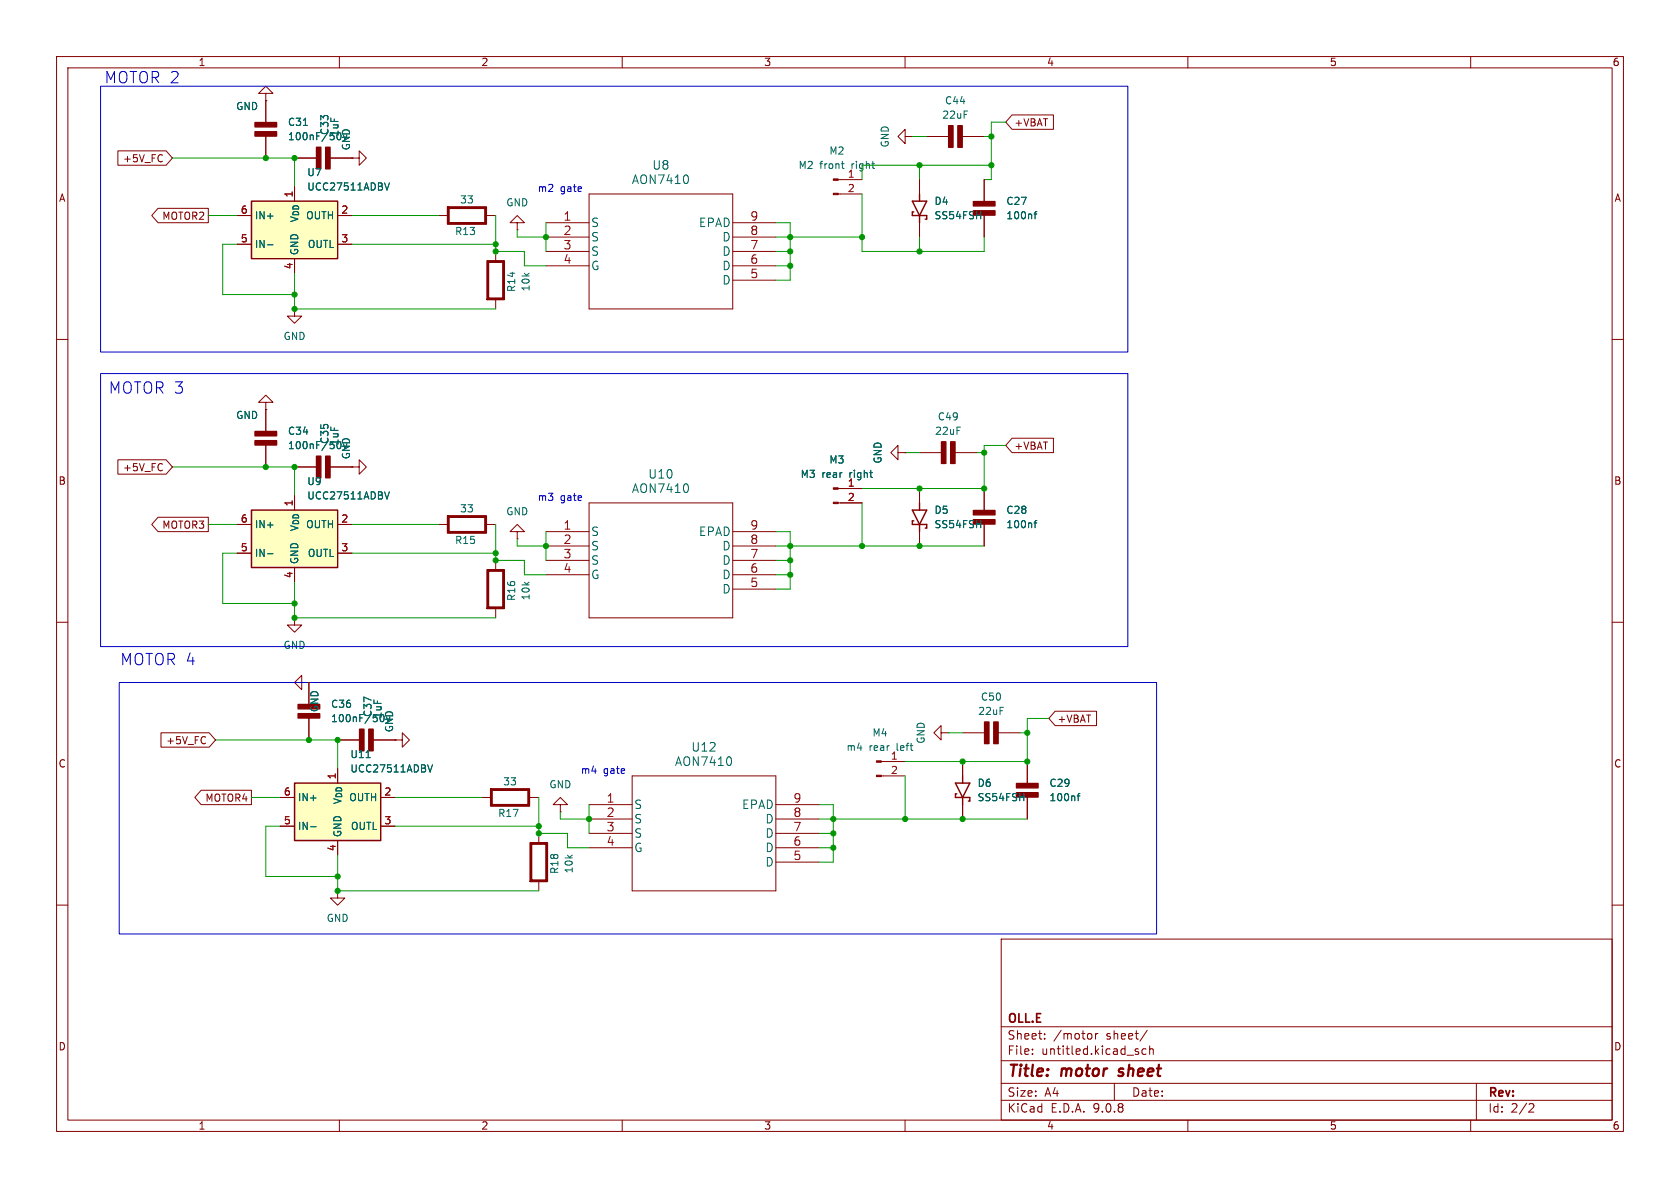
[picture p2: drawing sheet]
<svg xmlns="http://www.w3.org/2000/svg" width="297mm" height="210mm" viewBox="0 0 297 210" stroke-linecap="round" stroke-linejoin="round" font-family="sans-serif">
<g fill="none" stroke="#840000" stroke-width=".18">
<path d="M10 10h277v190h-277zM12 12h273v186h-273zM47 16.5h1.3l-1.3-1.3-1.3 1.3h1.3v1.3M47 17.8h.1M60 10v2M110 10v2M160 10v2M210 10v2M260 10v2M96.5 39.4h7.6M104.1 34.3h25.4v20.3h-25.4zM129.5 39.4h7.7"/>
<path d="M160 24.1v-1.2l-1.3 1.2 1.3 1.3v-1.3h1.3M161.3 24.1h.1M162.6 31.8v2.5M162.6 39.4v2.5M163.8 24.1h3.9M170.1 24.1h3.9M174 31.8v3.8M174 38v3.9M52.1 54.6v1.3h1.2l-1.2 1.3-1.3-1.3h1.3M52.1 54.6h.1M96.5 41.9h7.6M96.5 44.5h7.6"/>
<path d="M96.5 47h7.6M129.5 41.9h7.7M129.5 44.5h7.7M129.5 47h7.7M129.5 49.5h7.7M10 60h2M285 60h2M148.2 86.4h4.2M148.2 88.9h4.2M158.7 80v-1.3l-1.2 1.3 1.2 1.3v-1.3h1.3M160 80h.1M162.6 86.4v2.5"/>
<path d="M162.6 94v2.5M162.6 80h3.8M168.8 80h3.9M174 86.4v3.8M174 92.6v3.9M10 110h2M285 110h2M10 160h2M177 166h108v32h-108zM285 160h2M60 198v2M110 198v2"/>
<path d="M160 198v2M177 194.5h108M177 191.5h108M177 187.5h108M177 181.5h108M182.5 186.3v.1M182.5 185.5v.1M184.7 183.6v.1M184.7 182.8v.1M192.7 182.7l.3 .3v.4l-.3 .3M193.7 182.7v1M194.1 182.7l-.3 .1-.1 .2"/>
<path d="M197 191.5v3M201.2 186v.3M202.6 185.5l-.4-.1-.3 .3v.4l.1 .2h.6M202.8 182.1l-1.3 2M203.2 185.5l.3-.1 .3 .1 .1 .9M203.2 184.9v1.5M210 198v2M260 198v2M261 191.5v6.5M270.5 195.1l.5 .1 .2 .3-1 1.1h1"/>
</g>
<path d="M197.7 190.1l.2 .1M197.9 189l-.1 .3 .1 .1" fill="none" stroke="#840000" stroke-width=".4"/>
<path d="M121.6 31.1l.1 .4-.1 .8M182.8 37.8h.5M183.3 37.4l-.3 .2v1.1M182.8 92.4h.5M183.3 92l-.3 .2v1.1" fill="none" stroke="#006464" stroke-width=".18"/>
<path d="M161.3 35.6h2.5l-1.2 2.5zM161.5 37.5h-.2v.6h2.5v.6h-.2M162.6 34.3v1.3M162.6 38.1v1.3M161.3 90.2h2.5l-1.2 2.5zM161.5 92.1h-.2v.6h2.5v.6h-.2M162.6 88.9v1.3M162.6 92.7v1.3" fill="none" stroke="#840000" stroke-width=".25"/>
<g fill="#840000" stroke="#840000" stroke-width=".25">
<path d="M172.1 35.6h3.8v.8h-3.8z"/>
<path d="M172.1 37.3h3.8v.7h-3.8z"/>
<path d="M167.7 22.2h.8v3.8h-.8z"/>
<path d="M169.3 22.2h.8v3.8h-.8z"/>
<path d="M172.1 90.2h3.8v.8h-3.8z"/>
<path d="M172.1 91.9h3.8v.7h-3.8z"/>
<path d="M166.4 78.1h.8v3.8h-.8z"/>
<path d="M168.1 78.1h.7v3.8h-.7z"/>
</g>
<g fill="#840000" stroke="#840000" stroke-width=".18">
<path d="M147.3 86.2h.9v.3h-.9z"/>
<path d="M147.3 88.8h.9v.2h-.9z"/>
</g>
<path d="M44.4 90.2h15.3v10.1h-15.3z" fill="#ffffc2"/>
<path d="M44.4 90.2h15.3v10.1h-15.3z" fill="none" stroke="#840000" stroke-width=".25"/>
<g fill="none" stroke="#840000" stroke-width=".18">
<path d="M52.1 27.9h3.9M58.3 27.9h3.9M62.2 27.9h1.3v-1.2l1.3 1.2-1.3 1.3v-1.3M62.2 27.9h.1M47 71.1h1.3l-1.3-1.2-1.3 1.2h1.3v1.3M47 72.4h.1M47 72.4v3.9M47 78.7v3.9M41.9 92.7h2.5M41.9 97.8h2.5M52.1 82.6h3.9M58.3 82.6h3.9"/>
<path d="M59.7 92.7h2.5M59.7 97.8h2.5M62.2 82.6h1.3v-1.3l1.3 1.3-1.3 1.2v-1.2M62.2 82.6h.1M52.1 109.2v1.3h1.2l-1.2 1.3-1.3-1.3h1.3M52.1 109.2h.1M52.1 100.3v2.6M59.7 130.8h3.9M66 130.8h3.8"/>
</g>
<path d="M59.7 79.3h.4M47.3 97.9h1M68 86.9l.4 1.3 .4-1.3" fill="none" stroke="#006464" stroke-width=".18"/>
<g fill="#840000" stroke="#840000" stroke-width=".25">
<path d="M63.6 128.9h.7v3.8h-.7z"/>
<path d="M65.2 128.9h.8v3.8h-.8z"/>
<path d="M56 80.6h.7v3.9h-.7z"/>
<path d="M57.6 80.6h.7v3.9h-.7z"/>
<path d="M45.1 77.9h3.8v.8h-3.8z"/>
<path d="M45.1 76.3h3.8v.7h-3.8z"/>
<path d="M56 26h.7v3.8h-.7z"/>
<path d="M57.6 26h.7v3.8h-.7z"/>
</g>
<path d="M44.4 35.6h15.3v10.1h-15.3z" fill="#ffffc2"/>
<path d="M44.4 35.6h15.3v10.1h-15.3z" fill="none" stroke="#840000" stroke-width=".25"/>
<g fill="none" stroke="#840000" stroke-width=".18">
<path d="M47 17.8v3.9M41.9 38.1h2.5M47 24.1v3.8M59.7 38.1h2.5M148.2 31.8h4.2M148.2 34.3h4.2M41.9 43.2h2.5M52.1 45.7v2.6M59.7 43.2h2.5M77.5 92.7h1.6M86 92.7h1.6M87.6 99.1v1.6"/>
<path d="M91.4 94h1.3l-1.3-1.3-1.2 1.3h1.2v1.3M91.4 95.3h.1M96.5 94h7.6M96.5 96.5h7.6M96.5 99.1h7.6M104.1 88.9h25.4v20.3h-25.4zM129.5 94h7.7M129.5 96.5h7.7M129.5 99.1h7.7M87.6 107.6v1.6M96.5 101.6h7.6M129.5 101.6h7.7"/>
<path d="M129.5 104.1h7.7M53.3 120.7v-1.3l-1.2 1.3 1.2 1.2v-1.2h1.3M54.6 120.7h.1M69.8 130.8h1.3v-1.3l1.3 1.3-1.3 1.3v-1.3M69.8 130.8h.1M111.8 137.2h25.4v20.3h-25.4zM155.8 134.6h4.2M155.8 137.2h4.2M166.4 129.5v-1.2l-1.3 1.2 1.3 1.3v-1.3h1.2M167.6 129.5h.1M170.2 129.5h3.9M176.5 129.5h3.8"/>
<path d="M181.6 134.6v3.9M85.1 141h1.6M93.6 141h1.6M104.1 142.2h7.7M104.1 144.8h7.7M104.1 147.3h7.7M104.1 149.9h7.7M137.2 142.2h7.6M137.2 144.8h7.6M137.2 147.3h7.6M137.2 149.9h7.6M137.2 152.4h7.6"/>
<path d="M181.6 140.9v3.9"/>
</g>
<path d="M53.6 22.2h.8M59.7 24.6h.4M68 32.3l.4 1.3 .4-1.3M148.7 28.9h.5M149 29.7l.2 .1M47.3 43.3h1M121.6 85.7l.1 .4-.1 .8M129.2 133.9l.1 .5-.1 .8M190.4 140.7h.5M190.9 140.3l-.3 .2v1" fill="none" stroke="#006464" stroke-width=".18"/>
<g fill="#840000" stroke="#840000" stroke-width=".25">
<path d="M45.1 23.3h3.8v.8h-3.8z"/>
<path d="M45.1 21.7h3.8v.7h-3.8z"/>
<path d="M79.1 91.2h6.9v3h-6.9v-3l.3 .2v2.6h6.3v-2.6h-6.3z"/>
<path d="M86.7 139.4h6.9v3.1h-6.9v-3.1l.3 .3v2.5h6.3v-2.5h-6.3z"/>
<path d="M86.1 100.7h3.1v6.9h-3.1l.3-.3h2.5v-6.3h-2.5v6.3l-.3 .3z"/>
<path d="M179.7 138.5h3.8v.8h-3.8z"/>
<path d="M179.7 140.1h3.8v.8h-3.8z"/>
<path d="M174.1 127.6h.7v3.8h-.7z"/>
<path d="M175.7 127.6h.8v3.8h-.8z"/>
</g>
<g fill="#840000" stroke="#840000" stroke-width=".18">
<path d="M147.3 31.6h.9v.3h-.9z"/>
<path d="M147.3 34.2h.9v.2h-.9z"/>
<path d="M154.9 134.5h.9v.2h-.9z"/>
<path d="M154.9 137h.9v.3h-.9z"/>
</g>
<path d="M52.1 138.4h15.2v10.2h-15.2z" fill="#ffffc2"/>
<path d="M52.1 138.4h15.2v10.2h-15.2zM168.9 138.4h2.5l-1.2 2.6zM170.2 137.2v1.2M169.2 140.3h-.3v.7h2.5v.6h-.2M170.2 141v1.2" fill="none" stroke="#840000" stroke-width=".25"/>
<g fill="none" stroke="#840000" stroke-width=".18">
<path d="M47 17.8h.1M47 17.8v3.9M20.8 26.7h8.6l1.1 1.2-1.1 1.3h-8.6zM27.9 36.8h8.9v2.6h-8.9l-1.1-1.3zM41.9 38.1h2.5M47 24.1v3.8M52.1 27.9h3.9M58.3 27.9h3.9M59.7 38.1h2.5M62.2 27.9h.1M77.5 38.1h1.6M86 38.1h1.6"/>
<path d="M91.4 39.4h1.3l-1.3-1.3-1.2 1.3h1.2v1.2M162.6 31.8v2.5M162.6 39.4v2.5M174 31.8v3.8M174 38v3.9M178.9 20.3h7.3v2.6h-7.3l-1.1-1.3zM41.9 43.2h2.5M52.1 45.7v2.6M59.7 43.2h2.5M87.6 44.5v1.6M87.6 53v1.6M91.4 40.6h.1"/>
<path d="M47 72.4h.1M47 72.4v3.9M47 78.7v3.9M178.9 77.5h7.3v2.5h-7.3l-1.1-1.3zM20.8 81.3h8.6l1.1 1.3-1.1 1.2h-8.6zM27.9 91.4h8.9v2.6h-8.9l-1.1-1.3zM41.9 92.7h2.5M41.9 97.8h2.5M52.1 82.6h3.9M58.3 82.6h3.9M59.7 92.7h2.5M59.7 97.8h2.5"/>
<path d="M62.2 82.6h.1M148.6 86.4h3.8M148.6 88.9h3.8M160 80h.1M162.6 86.4v2.5M162.6 94v2.5M174 86.4v3.8M174 92.6v3.9M52.1 100.3v2.6M28.5 129.5h8.5l1.1 1.3-1.1 1.3h-8.5zM35.6 139.7h8.8v2.5h-8.8l-1.2-1.2zM54.6 120.7h.1"/>
<path d="M54.6 120.7v3.8M54.6 126.9v3.9M59.7 130.8h3.9M66 130.8h3.8M69.8 130.8h.1M170.2 134.6v2.6M181.6 134.6v3.9M186.5 125.7h7.4v2.6h-7.4l-1.1-1.3zM49.5 141h2.6M49.5 146.1h2.6M59.7 157.5v1.3h1.3l-1.3 1.2-1.3-1.2h1.3M59.7 157.5h.1"/>
<path d="M59.7 148.6v2.5M67.3 141h2.5M67.3 146.1h2.5M95.2 147.3v1.7M95.2 155.8v1.7M99.1 142.2h1.2l-1.2-1.2-1.3 1.2h1.3v1.3M99.1 143.5h.1M170.2 142.2v2.6M181.6 140.9v3.9"/>
</g>
<g fill="none" stroke="#006464" stroke-width=".18">
<path d="M53.6 22.2h.8M59.7 24.6h.4M68 32.3l.4 1.3 .4-1.3M182.8 37.8h.5M183.3 37.4l-.3 .2v1.1M47.3 43.3h1M59.7 79.3h.4M47.3 97.9h1M68 86.9l.4 1.3 .4-1.3M182.8 92.4h.5M183.3 92l-.3 .2v1.1M64.7 133.9h.8"/>
<path d="M67.4 127.5h.3M75.6 135.2l.4 1.3 .5-1.3M54.9 146.1h1M190.4 140.7h.5M190.9 140.3l-.3 .2v1"/>
</g>
<g fill="#840000" stroke="#840000" stroke-width=".25">
<path d="M93.7 149h3.1v6.8h-3.1l.3-.2h2.5v-6.4h-2.5v6.4l-.3 .2z"/>
<path d="M52.7 126.2h3.8v.7h-3.8z"/>
<path d="M52.7 124.5h3.8v.8h-3.8z"/>
<path d="M79.1 36.6h6.9v3h-6.9v-3l.3 .2v2.6h6.3v-2.6h-6.3z"/>
<path d="M86.1 46.1h3.1v6.9h-3.1l.3-.3h2.5v-6.3h-2.5v6.3l-.3 .3z"/>
</g>
<g fill="none" stroke="#009600" stroke-width=".18">
<path d="M30.5 27.9h21.6v5.1M36.8 38.1h5.1M62.2 38.1h15.3M87.6 38.1v6.4h5.1v2.5h3.8M96.5 39.4v5.1M137.2 39.4h2.5v10.1h-2.5M152.4 34.3v10.2h21.6v-2.6M161.3 24.1h2.5M162.6 29.2v2.6M174 24.1h1.3M175.3 29.2h-22.9v2.6M177.8 21.6h-2.5v10.2h-1.3"/>
<path d="M41.9 43.2h-2.5v8.9h12.7M52.1 48.3v6.3h35.5M62.2 43.2h25.4M91.4 40.6v1.3h5.1M137.2 44.5h2.5M137.2 41.9h15.2M137.2 47h2.5M162.6 41.9v2.6M177.8 78.7h-3.8v7.7h-21.6M30.5 82.6h21.6v5M36.8 92.7h5.1M41.9 97.8h-2.5v8.9h12.7"/>
<path d="M62.2 97.8h25.4M62.2 92.7h15.3M87.6 92.7v6.4h5.1v2.5h3.8M91.4 95.3v1.2h5.1M96.5 94v5.1M137.2 94h2.5v10.1h-2.5M137.2 99.1h2.5M137.2 96.5h36.8M152.4 88.9v7.6M160 80h2.6M172.7 80h1.3M52.1 102.9v6.3h35.5"/>
<path d="M137.2 101.6h2.5M38.1 130.8h21.6v5.1M160 137.2v7.6M167.6 129.5h2.6M180.3 129.5h1.3M185.4 127h-3.8v7.6h-21.6M44.4 141h5.1M49.5 146.1h-2.5v8.8h12.7M59.7 151.1v6.4h35.5M69.8 146.1h25.4M69.8 141h15.3M95.2 141v6.3h5.1v2.6h3.8"/>
<path d="M99.1 143.5v1.3h5M104.1 142.2v5.1M144.8 144.8h36.8M144.8 142.2h2.5v10.2h-2.5M144.8 149.9h2.5M144.8 147.3h2.5"/>
</g>
<path d="M17.8 15.2h181.6v47h-181.6zM17.8 66h181.6v48.3h-181.6zM21.1 120.7h183.4v44.4h-183.4z" fill="none" stroke="#0000c2" stroke-width=".18"/>
<g fill="#009600" stroke="#009600" stroke-width=".18">
<circle cx="87.6" cy="44.5" r=".46"/>
<circle cx="87.6" cy="43.2" r=".46"/>
<circle cx="52.1" cy="54.6" r=".46"/>
<circle cx="52.1" cy="52.1" r=".46"/>
<circle cx="96.5" cy="41.9" r=".46"/>
<circle cx="52.1" cy="27.9" r=".46"/>
<circle cx="59.7" cy="154.9" r=".46"/>
<circle cx="59.7" cy="157.5" r=".46"/>
<circle cx="59.7" cy="130.8" r=".46"/>
<circle cx="52.1" cy="106.7" r=".46"/>
<circle cx="52.1" cy="109.2" r=".46"/>
<circle cx="47" cy="82.6" r=".46"/>
<circle cx="52.1" cy="82.6" r=".46"/>
<circle cx="47" cy="27.9" r=".46"/>
<circle cx="170.2" cy="144.8" r=".46"/>
<circle cx="160" cy="144.8" r=".46"/>
<circle cx="162.6" cy="96.5" r=".46"/>
<circle cx="104.1" cy="144.8" r=".46"/>
<circle cx="152.4" cy="96.5" r=".46"/>
<circle cx="147.3" cy="144.8" r=".46"/>
<circle cx="170.2" cy="134.6" r=".46"/>
<circle cx="96.5" cy="96.5" r=".46"/>
<circle cx="139.7" cy="99.1" r=".46"/>
<circle cx="139.7" cy="96.5" r=".46"/>
<circle cx="87.6" cy="97.8" r=".46"/>
<circle cx="139.7" cy="101.6" r=".46"/>
<circle cx="162.6" cy="29.2" r=".46"/>
<circle cx="175.3" cy="24.1" r=".46"/>
<circle cx="175.3" cy="29.2" r=".46"/>
<circle cx="139.7" cy="44.5" r=".46"/>
<circle cx="139.7" cy="41.9" r=".46"/>
<circle cx="139.7" cy="47" r=".46"/>
<circle cx="152.4" cy="41.9" r=".46"/>
<circle cx="162.6" cy="44.5" r=".46"/>
<circle cx="174" cy="80" r=".46"/>
<circle cx="162.6" cy="86.4" r=".46"/>
<circle cx="174" cy="86.4" r=".46"/>
<circle cx="147.3" cy="147.3" r=".46"/>
<circle cx="181.6" cy="134.6" r=".46"/>
<circle cx="181.6" cy="129.5" r=".46"/>
<circle cx="147.3" cy="149.9" r=".46"/>
<circle cx="87.6" cy="99.1" r=".46"/>
<circle cx="54.6" cy="130.8" r=".46"/>
<circle cx="95.2" cy="147.3" r=".46"/>
<circle cx="95.2" cy="146.1" r=".46"/>
</g>
<g font-size="2.8" fill="#0000c2">
<text x="18.4" y="14.9">MOTOR 2</text>
<text x="19.2" y="69.8">MOTOR 3</text>
<text x="21.2" y="117.8">MOTOR 4</text>
</g>
<g font-size="2.8" fill="#840000">
<text x="178" y="190.9">Title:</text>
<text x="187.7" y="190.9">motor</text>
<text x="198.6" y="190.9">sheet</text>
</g>
<g font-size="2.1" fill="#006464">
<text x="111.6" y="32.7">AON7410</text>
<text x="115.2" y="30.2">U8</text>
<text x="104.4" y="40.3">S</text>
<text x="123.5" y="40.3">EPAD</text>
<text x="104.4" y="42.9">S</text>
<text x="104.4" y="45.4">S</text>
<text x="104.4" y="48">G</text>
<text x="127.6" y="42.9">D</text>
<text x="127.6" y="45.4">D</text>
<text x="127.6" y="48">D</text>
<text x="127.6" y="50.5">D</text>
<text x="111.6" y="87.4">AON7410</text>
<text x="114.5" y="84.8">U10</text>
<text x="104.4" y="95">S</text>
<text x="123.5" y="95">EPAD</text>
<text x="104.4" y="97.5">S</text>
<text x="104.4" y="100">S</text>
<text x="127.6" y="97.5">D</text>
<text x="127.6" y="100">D</text>
<text x="104.4" y="102.6">G</text>
<text x="127.6" y="102.6">D</text>
<text x="127.6" y="105.1">D</text>
<text x="119.2" y="135.6">AON7410</text>
<text x="122.1" y="133.1">U12</text>
<text x="112" y="143.2">S</text>
<text x="131.1" y="143.2">EPAD</text>
<text x="112" y="145.8">S</text>
<text x="112" y="148.3">S</text>
<text x="135.2" y="145.8">D</text>
<text x="135.2" y="148.3">D</text>
<text x="112" y="150.8">G</text>
<text x="135.2" y="150.8">D</text>
<text x="135.2" y="153.4">D</text>
</g>
<g font-size="2.1" fill="#a90000">
<text x="99.5" y="39.1">1</text>
<text x="99.5" y="41.7">2</text>
<text x="132.6" y="39.1">9</text>
<text x="132.6" y="41.7">8</text>
<text x="99.5" y="44.2">3</text>
<text x="99.5" y="46.7">4</text>
<text x="132.6" y="44.2">7</text>
<text x="132.6" y="46.7">6</text>
<text x="132.6" y="49.3">5</text>
<text x="99.5" y="93.7">1</text>
<text x="132.6" y="93.7">9</text>
<text x="99.5" y="96.3">2</text>
<text x="99.5" y="98.8">3</text>
<text x="99.5" y="101.3">4</text>
<text x="132.6" y="96.3">8</text>
<text x="132.6" y="98.8">7</text>
<text x="132.6" y="101.3">6</text>
<text x="132.6" y="103.9">5</text>
<text x="107.2" y="142">1</text>
<text x="140.2" y="142">9</text>
<text x="107.2" y="144.5">2</text>
<text x="107.2" y="147.1">3</text>
<text x="107.2" y="149.6">4</text>
<text x="140.2" y="144.5">8</text>
<text x="140.2" y="147.1">7</text>
<text x="140.2" y="149.6">6</text>
<text x="140.2" y="152.1">5</text>
</g>
<g font-size="2.1" fill="#840000">
<text x="178" y="184">Sheet:</text>
<text x="178" y="181.2">OLL.E</text>
<text x="186.2" y="184">/motor</text>
<text x="195.6" y="184">sheet/</text>
<text x="178" y="186.7">File:</text>
<text x="184.1" y="186.7">untitled.kicad_sch</text>
<text x="178" y="196.9">KiCad</text>
<text x="178" y="194.1">Size:</text>
<text x="184.7" y="194.1">A4</text>
<text x="185.7" y="196.9">E.D.A.</text>
<text x="193.3" y="196.9">9.0.8</text>
<text x="200" y="194.1">Date:</text>
<text x="263" y="194.3">Rev:</text>
<text x="263" y="196.9">Id:</text>
<text x="267.1" y="196.9">2/2</text>
</g>
<g font-size="1.8" fill="#840000">
<text x="35" y="11.9">1</text>
<text x="85" y="11.9">2</text>
<text x="135" y="11.9">3</text>
<text x="185" y="11.9">4</text>
<text x="235" y="11.9">5</text>
<text x="285" y="11.9">6</text>
<text x="179.2" y="22.5">+VBAT</text>
<text x="21.7" y="28.9">+5V_FC</text>
<text x="10.3" y="35.9">A</text>
<text x="285.3" y="35.9">A</text>
<text x="28.6" y="39.1">MOTOR2</text>
<text x="21.7" y="83.5">+5V_FC</text>
<text x="179.2" y="79.7">+VBAT</text>
<text x="10.3" y="85.9">B</text>
<text x="285.3" y="85.9">B</text>
<text x="28.6" y="93.7">MOTOR3</text>
<text x="29.3" y="131.8">+5V_FC</text>
<text x="186.8" y="128">+VBAT</text>
<text x="10.3" y="135.9">C</text>
<text x="285.3" y="135.9">C</text>
<text x="36.2" y="141.9">MOTOR4</text>
<text x="10.3" y="185.9">D</text>
<text x="285.3" y="185.9">D</text>
<text x="35" y="199.9">1</text>
<text x="85" y="199.9">2</text>
<text x="135" y="199.9">3</text>
<text x="185" y="199.9">4</text>
<text x="235" y="199.9">5</text>
<text x="285" y="199.9">6</text>
</g>
<g font-size="1.8" fill="#006464">
<text x="41.7" y="19.7">GND</text>
<text x="50.8" y="22.5">C31</text>
<text x="58.3" y="24" transform="rotate(-90 58.3 24)">C33</text>
<text x="166.5" y="21.2">22uF</text>
<text x="167" y="18.6">C44</text>
<text x="50.8" y="25">100nF/50v</text>
<text x="60" y="24.2" transform="rotate(-90 60 24.2)">1uF</text>
<text x="62.1" y="26.7" transform="rotate(-90 62.1 26.7)">GND</text>
<text x="146.5" y="27.5">M2</text>
<text x="157.3" y="26.2" transform="rotate(-90 157.3 26.2)">GND</text>
<text x="54.2" y="31.3">U7</text>
<text x="54.2" y="33.9">UCC27511ADBV</text>
<text x="141.1" y="30.1">M2</text>
<text x="144.9" y="30.1">front</text>
<text x="150.6" y="30.1">right</text>
<text x="45" y="39">IN+</text>
<text x="52.9" y="39.4" transform="rotate(-90 52.9 39.4)">V_{DD}</text>
<text x="54" y="39">OUTH</text>
<text x="80.3" y="41.8">R13</text>
<text x="81.2" y="36.2">33</text>
<text x="89.4" y="36.7">GND</text>
<text x="165.1" y="36.4">D4</text>
<text x="165.1" y="39">SS54FSH</text>
<text x="177.8" y="36.4">C27</text>
<text x="177.8" y="39">100nf</text>
<text x="45" y="44">IN-</text>
<text x="52.9" y="45.2" transform="rotate(-90 52.9 45.2)">GND</text>
<text x="54.3" y="44">OUTL</text>
<text x="91.3" y="51.7" transform="rotate(-90 91.3 51.7)">R14</text>
<text x="93.8" y="51.6" transform="rotate(-90 93.8 51.6)">10k</text>
<text x="50" y="60.3">GND</text>
<text x="41.7" y="74.3">GND</text>
<text x="50.8" y="77.1">C34</text>
<text x="165.2" y="77.1">22uF</text>
<text x="165.7" y="74.5">C49</text>
<text x="50.8" y="79.6">100nF/50v</text>
<text x="58.3" y="78.6" transform="rotate(-90 58.3 78.6)">C35</text>
<text x="60" y="78.8" transform="rotate(-90 60 78.8)">1uF</text>
<text x="62.1" y="81.3" transform="rotate(-90 62.1 81.3)">GND</text>
<text x="146.5" y="82.1">M3</text>
<text x="156.1" y="82" transform="rotate(-90 156.1 82)">GND</text>
<text x="54.2" y="86">U9</text>
<text x="54.2" y="88.5">UCC27511ADBV</text>
<text x="141.4" y="84.7">M3</text>
<text x="145.3" y="84.7">rear</text>
<text x="150.3" y="84.7">right</text>
<text x="45" y="93.6">IN+</text>
<text x="52.9" y="94.1" transform="rotate(-90 52.9 94.1)">V_{DD}</text>
<text x="54" y="93.6">OUTH</text>
<text x="81.2" y="90.8">33</text>
<text x="89.4" y="91.3">GND</text>
<text x="165.1" y="91">D5</text>
<text x="165.1" y="93.6">SS54FSH</text>
<text x="177.8" y="91">C28</text>
<text x="177.8" y="93.6">100nf</text>
<text x="45" y="98.7">IN-</text>
<text x="52.9" y="99.8" transform="rotate(-90 52.9 99.8)">GND</text>
<text x="54.3" y="98.7">OUTL</text>
<text x="80.3" y="96.4">R15</text>
<text x="91.3" y="106.3" transform="rotate(-90 91.3 106.3)">R16</text>
<text x="93.8" y="106.2" transform="rotate(-90 93.8 106.2)">10k</text>
<text x="50" y="114.9">GND</text>
<text x="56.5" y="126" transform="rotate(-90 56.5 126)">GND</text>
<text x="58.4" y="125.3">C36</text>
<text x="173.3" y="124.1">C50</text>
<text x="58.4" y="127.9">100nF/50v</text>
<text x="65.9" y="126.8" transform="rotate(-90 65.9 126.8)">C37</text>
<text x="67.7" y="127.1" transform="rotate(-90 67.7 127.1)">1uF</text>
<text x="69.7" y="129.5" transform="rotate(-90 69.7 129.5)">GND</text>
<text x="154.1" y="130.4">M4</text>
<text x="163.7" y="131.6" transform="rotate(-90 163.7 131.6)">GND</text>
<text x="172.8" y="126.6">22uF</text>
<text x="61.8" y="134.2">U11</text>
<text x="61.8" y="136.8">UCC27511ADBV</text>
<text x="149.5" y="132.9">m4</text>
<text x="153.6" y="132.9">rear</text>
<text x="158.6" y="132.9">left</text>
<text x="52.6" y="141.8">IN+</text>
<text x="60.6" y="142.3" transform="rotate(-90 60.6 142.3)">V_{DD}</text>
<text x="61.6" y="141.8">OUTH</text>
<text x="88.9" y="139">33</text>
<text x="97" y="139.5">GND</text>
<text x="172.7" y="139.3">D6</text>
<text x="172.7" y="141.8">SS54FSH</text>
<text x="185.4" y="139.3">C29</text>
<text x="185.4" y="141.8">100nf</text>
<text x="52.6" y="146.9">IN-</text>
<text x="60.6" y="148.1" transform="rotate(-90 60.6 148.1)">GND</text>
<text x="61.9" y="146.9">OUTL</text>
<text x="88" y="144.6">R17</text>
<text x="98.9" y="154.6" transform="rotate(-90 98.9 154.6)">R18</text>
<text x="101.4" y="154.5" transform="rotate(-90 101.4 154.5)">10k</text>
<text x="57.7" y="163.2">GND</text>
</g>
<g font-size="1.8" fill="#a90000">
<text x="51.8" y="35" transform="rotate(-90 51.8 35)">1</text>
<text x="149.8" y="31.5">1</text>
<text x="149.8" y="34">2</text>
<text x="42.5" y="37.8">6</text>
<text x="60.3" y="37.8">2</text>
<text x="42.5" y="42.9">5</text>
<text x="51.8" y="47.7" transform="rotate(-90 51.8 47.7)">4</text>
<text x="60.3" y="42.9">3</text>
<text x="51.8" y="89.6" transform="rotate(-90 51.8 89.6)">1</text>
<text x="149.8" y="86.1">1</text>
<text x="149.8" y="88.6">2</text>
<text x="42.5" y="92.5">6</text>
<text x="60.3" y="92.5">2</text>
<text x="42.5" y="97.5">5</text>
<text x="60.3" y="97.5">3</text>
<text x="51.8" y="102.3" transform="rotate(-90 51.8 102.3)">4</text>
<text x="59.4" y="137.9" transform="rotate(-90 59.4 137.9)">1</text>
<text x="157.4" y="134.4">1</text>
<text x="157.4" y="136.9">2</text>
<text x="50.1" y="140.7">6</text>
<text x="67.9" y="140.7">2</text>
<text x="50.1" y="145.8">5</text>
<text x="67.9" y="145.8">3</text>
<text x="59.4" y="150.6" transform="rotate(-90 59.4 150.6)">4</text>
</g>
<g font-size="1.8" fill="#0000c2">
<text x="95" y="34.1">m2</text>
<text x="99" y="34.1">gate</text>
<text x="95" y="88.8">m3</text>
<text x="99" y="88.8">gate</text>
<text x="102.6" y="137">m4</text>
<text x="106.7" y="137">gate</text>
</g>
</svg>
